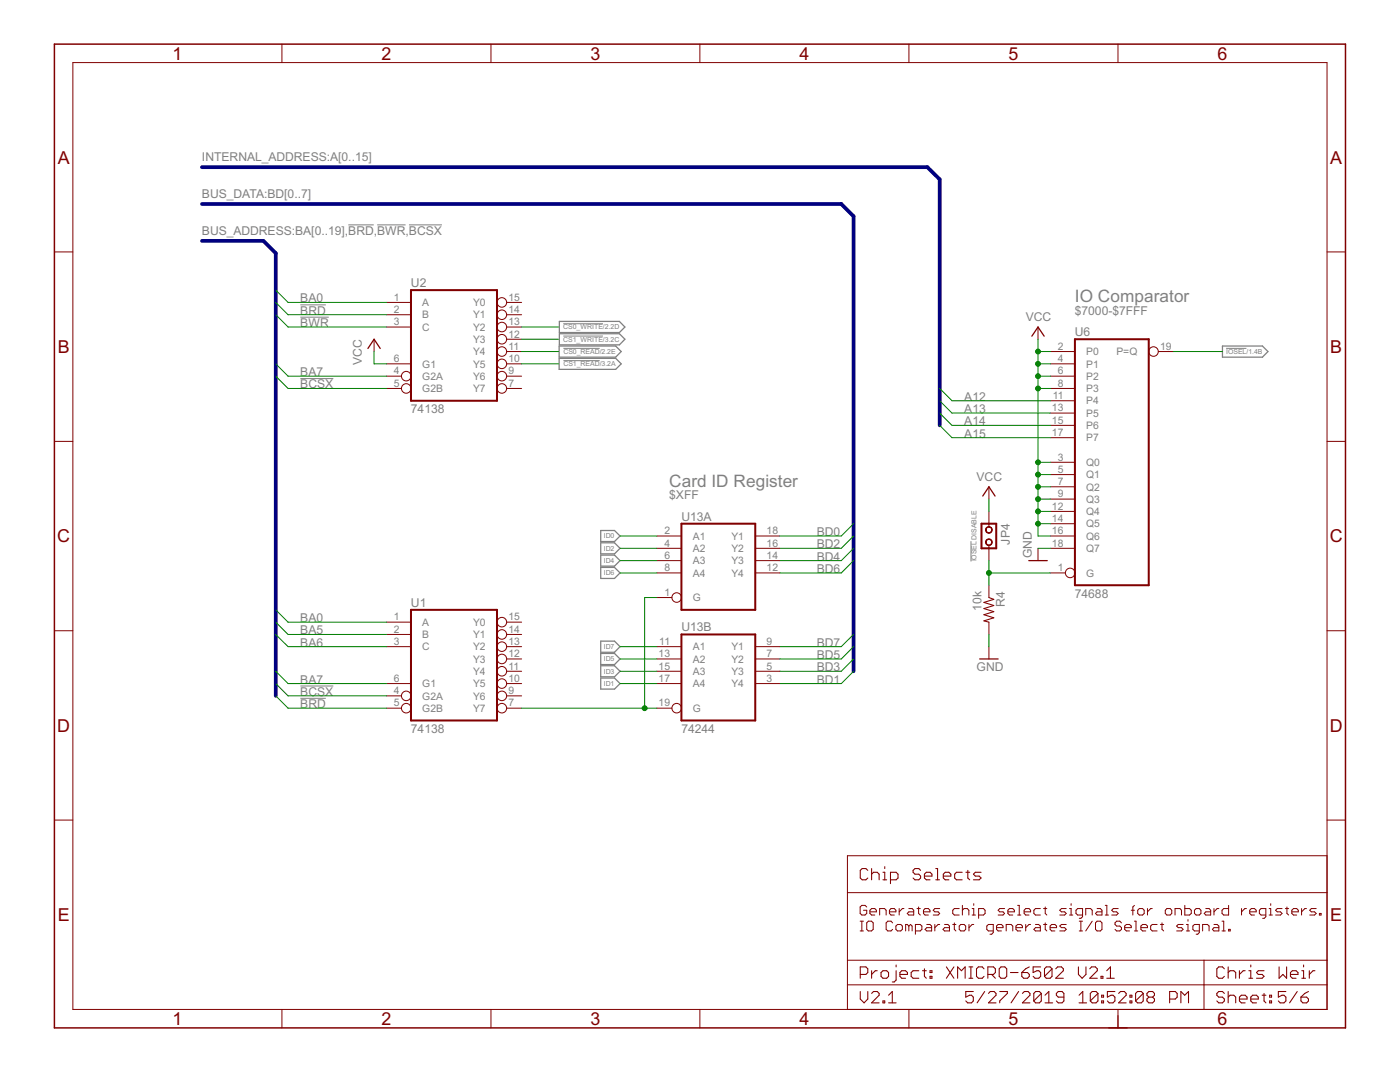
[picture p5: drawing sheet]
<svg xmlns="http://www.w3.org/2000/svg" width="279mm" height="216mm" viewBox="0 0 279 216" stroke-linecap="round" stroke-linejoin="round" font-family="sans-serif">
<g fill="none" stroke="#808080" stroke-width=".2">
<path d="M69.5 44.9h5.1M75.3 44.9h5.6M81.6 44.9h6.6M59.9 75.5h6.6M59.9 60.8h5.1M59.9 63.3h5.7M112.4 64.6h7.9M112.4 67.1h7.9M112.4 69.5h7.3M112.4 72h7.3M244.7 69.5h4.1M193.8 108v4"/>
<path d="M59.9 136.9h6.6M59.9 139.3h5.1"/>
</g>
<g fill="none" stroke="#808080" stroke-width=".25">
<path d="M111.6 69h11.3l1.1 1.1-1.1 1.2h-11.3zM111.6 71.5h11.3l1.1 1.1-1.1 1.1h-11.3zM111.6 64.1h12l1.1 1.2-1.1 1.1h-12zM111.6 66.6h12l1.1 1.1-1.1 1.1h-12zM244 69h7.9l1.1 1.1-1.1 1.2h-7.9zM119.9 113.2h2.7l1.1 1.1-1.1 1.1h-2.7zM119.9 105.9h2.7l1.1 1.1-1.1 1.1h-2.7zM119.9 108.3h2.7l1.1 1.1-1.1 1.1h-2.7zM119.9 110.8h2.7l1.1 1.1-1.1 1.1h-2.7zM119.9 127.9h2.7l1.1 1.1-1.1 1.2h-2.7zM119.9 130.4h2.7l1.1 1.1-1.1 1.1h-2.7zM119.9 132.8h2.7l1.1 1.1-1.1 1.1h-2.7z"/>
<path d="M119.9 135.3h2.7l1.1 1.1-1.1 1.1h-2.7z"/>
</g>
<path d="M10.9 8.8h257.6v196.3h-257.6z" fill="none" stroke="#800000" stroke-width=".3"/>
<g fill="none" stroke="#800000" stroke-width=".2">
<path d="M14.5 12.5h250.3v188.9h-250.3zM56.3 8.8v3.7M98 8.8v3.7M139.7 8.8v3.7M181.4 8.8v3.7M223.1 8.8v3.7M10.9 50.3h3.6M264.8 50.3h3.7M74.7 67.7v2.4M77.1 60.3h4.9M77.1 62.8h4.9M77.1 65.3h4.9"/>
<path d="M77.1 75.1h3M77.1 77.5h3M77.1 72.6h4.9M101.1 60.3h3M101.1 62.8h3M101.1 65.3h3M101.1 75.1h3M101.1 77.5h3M101.1 72.6h3M101.1 70.1h3M101.1 67.7h3M207.2 65.3v2.4"/>
<path d="M209.6 75.1h4.9M209.6 77.5h4.9M209.6 72.6h4.9M209.6 70.1h4.9M209.6 80h4.9M231.2 70.1h3M10.9 88.1h3.6M197.4 97.1v2.5M209.6 92.2h4.9M209.6 94.7h4.9M209.6 97.1h4.9M209.6 99.6h4.9"/>
<path d="M209.6 82.4h4.9M209.6 84.9h4.9M209.6 87.3h4.9M264.8 88.1h3.7M131.1 119.2h3M131.1 107h4.9M131.1 109.4h4.9M131.1 111.9h4.9M131.1 114.3h4.9M150.7 107h4.9M150.7 109.4h4.9M150.7 111.9h4.9"/>
<path d="M150.7 114.3h4.9M197.4 102v3.1M197.4 108.8v3.1M197.4 116.8v2.4M207.2 109.4v2.5M209.6 107h4.9M209.6 109.4h4.9M209.6 114.3h3M209.6 102h4.9M209.6 104.5h4.9M10.9 125.9h3.6M77.1 129h4.9"/>
<path d="M77.1 136.4h4.9M77.1 124.1h4.9M77.1 126.6h4.9M77.1 138.9h3M101.1 129h3M101.1 131.5h3M101.1 133.9h3M101.1 136.4h3M101.1 124.1h3M101.1 126.6h3M101.1 138.9h3M131.1 129h4.9"/>
<path d="M131.1 131.5h4.9M131.1 133.9h4.9M131.1 136.4h4.9M150.7 129h4.9M150.7 131.5h4.9M150.7 133.9h4.9M150.7 136.4h4.9M197.4 124.1v2.5M197.4 129v2.5M264.8 125.9h3.7M77.1 141.3h3M101.1 141.3h3"/>
<path d="M131.1 141.3h3M10.9 163.6h3.6M169.1 178.1h95.7M264.8 163.6h3.7M264.8 170.8h-95.7v30.6M169.1 191.6h95.7M169.1 196.5h95.7M171.7 185.8h.6M171.7 183.8h.6M172 183.8v2M173 181l-.4-.3h-.6l-.3 .3v1.3l.3 .3h.6l.4-.3v-.7h-.7M173.3 183.8h.6l.4 .3v1.3l-.4 .4h-.6l-.3-.4v-1.3z"/>
<path d="M173.6 181.9h1.3v-.3l-.3-.3h-.7l-.3 .3v.7l.3 .3h.7M175.6 182.6v-1.3h.9l.3 .3v1M177.5 181.9h1.3v-.3l-.3-.3h-.7l-.3 .3v.7l.3 .3h.7M178.1 184.1l-.3-.3h-.6l-.4 .3v1.3l.4 .4h.6l.3-.4M179.1 184.5h.7l.3 .3v.6l-.3 .4h-.7l-.3-.4v-.6zM179.5 181.3v1.3M180.4 181.3h-.3l-.6 .6M181.4 181.3h.6l.4 .3v1h-1l-.3-.3 .3-.4h1M181.4 184.8l-.3-.3h-.4v1.3M181.4 184.8v1M181.4 184.8l.3-.3 .3 .3v1M182.7 185.8h.9l.4-.4v-.6l-.4-.3h-.9v1.9"/>
<path d="M183 181.3h.7M183.3 181v1.3l.4 .3M184.3 181.9h1.3v-.3l-.3-.3h-.7l-.3 .3v.7l.3 .3h.7M185 184.5h.6l.3 .3v1h-.9l-.4-.4 .4-.3h.9M186.6 184.5v1.3M187.5 181.3h-.9l-.4 .3 .4 .3h.6l.3 .4-.3 .3h-1M187.5 184.5h-.3l-.6 .6M188.5 184.5h.7l.3 .3v1h-1l-.3-.4 .3-.3h1M190.1 184.5h.7M190.5 184.1v1.3l.3 .4M191.4 181.3h-.9l-.4 .3v.7l.4 .3h.9M191.4 184.8l.3-.3h.7l.3 .3v.6l-.3 .4h-.7l-.3-.4z"/>
<path d="M192.1 181.6l.3-.3h.6l.4 .3v1M192.1 180.7v1.9M193.4 184.5v1.3M194 182.6h.7M194 181.3h.3v1.3M194.3 180.3v.4M194.3 184.5h-.3l-.6 .6M195.3 182.6h1l.3-.3v-.7l-.3-.3h-1v1.9M198.2 185.8h-.9l-.4-.4v-.6l.4-.3h.9v1.6l-.3 .3h-.3M198.9 185.1h1.3v-.3l-.3-.3h-.7l-.3 .3v.6l.3 .4h.7M200.5 181.3h-1l-.3 .3 .3 .3h.7l.3 .4-.3 .3h-1M200.8 185.8v-1.3h1l.3 .3v1"/>
<path d="M201.1 181.9h1.3v-.3l-.3-.3h-.6l-.4 .3v.7l.4 .3h.6M202.8 185.1h1.2v-.3l-.3-.3h-.6l-.3 .3v.6l.3 .4h.6M203.1 180.7h.3v1.9M203.1 182.6h.6M204.4 181.9h1.3v-.3l-.3-.3h-.7l-.3 .3v.7l.3 .3h.7M204.7 184.5v1.3M205.7 184.5h-.3l-.7 .6M206.7 184.5h.6l.3 .3v1h-.9l-.4-.4 .4-.3h.9M207.6 181.3h-.9l-.4 .3v.7l.4 .3h.9M208.3 181.3h.6M208.3 184.5h.6M208.6 181v1.3l.3 .3"/>
<path d="M208.6 184.1v1.3l.3 .4M209.6 185.1h1.3v-.3l-.4-.3h-.6l-.3 .3v.6l.3 .4h.6M212.8 181.3h-1l-.3 .3 .3 .3h.7l.3 .4-.3 .3h-1M212.8 184.5h-1l-.3 .3 .3 .3h.7l.3 .3-.3 .4h-1M213.4 182.6h.7M213.4 181.3h.4v1.3M213.8 180.3v.4M215.4 185.8h.6M215.4 183.8h.6M215.7 183.8v2M216 182.6h-.9l-.4-.3v-.7l.4-.3h.9v1.6l-.3 .3h-.3M216.7 182.6v-1.3h1l.3 .3v1"/>
<path d="M218 183.8l-1.3 2M218.9 181.3h.7l.3 .3v1h-1l-.3-.3 .3-.4h1M218.9 183.8h.7l.3 .3v1.3l-.3 .4h-.7l-.3-.4v-1.3zM220.6 180.7h.3v1.9M220.6 182.6h.6M223.2 181.3h-1l-.3 .3 .3 .3h.6l.4 .4-.4 .3h-.9M223.8 184.1l-.3-.3h-.7l-.3 .3v.4l.3 .3h.7l.3 .3v.3l-.3 .4h-.7l-.3-.4M224.5 185.1h1.3v-.3l-.4-.3h-.6l-.3 .3v.6l.3 .4h.6M225.8 181.6h.6M226.4 180.7l-.3 .3v1.6M226.4 185.8h.7M226.4 183.8h.3v2"/>
<path d="M227.4 181.3h.6l.3 .3v.7l-.3 .3h-.6l-.3-.3v-.7zM227.7 185.1h1.3v-.3l-.3-.3h-.7l-.3 .3v.6l.3 .4h.7M229 181.3v1.3M230 181.3h-.4l-.6 .6M230.9 184.5h-.9l-.4 .3v.6l.4 .4h.9M231.6 184.5h.6M231.9 184.1v1.3l.3 .4M232.9 181.3h.6l.3 .3v.7l-.3 .3h-.6l-.3-.3v-.7zM234.5 182.6v-1.3h1l.3 .3v1M236.1 184.5h-1l-.3 .3 .3 .3h.7l.3 .3-.3 .4h-1M236.5 180.7v1.9h.9l.3-.3v-.7l-.3-.3h-.9M236.8 185.8h.6"/>
<path d="M236.8 184.5h.3v1.3M237.1 183.5v.3M238.4 181.6l.3-.3h.7l.3 .3v.7l-.3 .3h-.7l-.3-.3zM239.4 185.8h-1l-.3-.4v-.6l.3-.3h1v1.6l-.4 .3h-.3M240 185.8v-1.3h1l.3 .3v1M240.3 191.6v9.8M240.6 181.3h.7l.3 .3v1h-1l-.3-.3 .3-.4h1M242.3 181.3v1.3M242.3 184.5h.6l.3 .3v1h-.9l-.3-.4 .3-.3h.9M243.2 181.3h-.3l-.6 .6M243.9 185.8h.6M243.9 183.8h.3v2"/>
<path d="M245.2 180.7v1.9h-1l-.3-.3v-.7l.3-.3h1M245.2 185.4h.3v.4h-.3zM247.8 181.3v1.3M248.8 181.3h-.4l-.6 .6M249.4 181.9h1.3v-.3l-.3-.3h-.7l-.3 .3v.7l.3 .3h.7M252.6 182.6h-.9l-.4-.3v-.7l.4-.3h.9v1.6l-.3 .3h-.3M253.3 182.6h.6M253.3 181.3h.3v1.3M253.6 180.3v.4M255.9 181.3h-1l-.3 .3 .3 .3h.6l.4 .4-.4 .3h-.9M256.5 181.3h.7M256.8 181v1.3l.4 .3"/>
<path d="M257.8 181.9h1.3v-.3l-.3-.3h-.7l-.3 .3v.7l.3 .3h.7M259.8 181.3v1.3M260.7 181.3h-.3l-.6 .6M262.7 181.3h-1l-.3 .3 .3 .3h.6l.4 .4-.4 .3h-.9M263.3 182.3h.4v.3h-.4zM56.3 201.4v3.7M98 201.4v3.7M139.7 201.4v3.7M181.4 201.4v3.7M223.1 201.4v3.7"/>
<circle cx="81.1" cy="77.5" r=".95"/>
<circle cx="81.1" cy="75.1" r=".95"/>
<circle cx="100.2" cy="72.6" r=".95"/>
<circle cx="100.2" cy="65.3" r=".95"/>
<circle cx="100.2" cy="62.8" r=".95"/>
<circle cx="100.2" cy="60.3" r=".95"/>
<circle cx="100.2" cy="75.1" r=".95"/>
<circle cx="100.2" cy="67.7" r=".95"/>
<circle cx="100.2" cy="77.5" r=".95"/>
<circle cx="100.2" cy="70.1" r=".95"/>
<circle cx="230.2" cy="70.1" r=".95"/>
<circle cx="135" cy="119.2" r=".95"/>
<circle cx="213.6" cy="114.3" r=".95"/>
<circle cx="81.1" cy="138.9" r=".95"/>
<circle cx="100.2" cy="124.1" r=".95"/>
<circle cx="100.2" cy="138.9" r=".95"/>
<circle cx="100.2" cy="133.9" r=".95"/>
<circle cx="100.2" cy="131.5" r=".95"/>
<circle cx="100.2" cy="129" r=".95"/>
<circle cx="100.2" cy="136.4" r=".95"/>
<circle cx="100.2" cy="126.6" r=".95"/>
<circle cx="81.1" cy="141.3" r=".95"/>
<circle cx="100.2" cy="141.3" r=".95"/>
<circle cx="135" cy="141.3" r=".95"/>
</g>
<g fill="none" stroke="#800000" stroke-width=".21">
<path d="M197.4 119.2l.9 .4-1.9 .6 1.9 .6-1.9 .6 1.9 .6-1.9 .7 1.9 .6-1.9 .6 1 .2M173.2 173.7l-.4-.4h-.7l-.4 .4v1.5l.4 .4h.7l.4-.4M173.9 173.3v2.3M173.9 174.4l.4-.3h.8l.4 .3v1.2M176.2 175.6h.8M176.2 174.1h.4v1.5M176.6 172.9v.4M177.7 175.6h1.1l.4-.4v-.8l-.4-.3h-1.1v2.2M183.7 173.7l-.3-.4h-.8l-.4 .4v.4l.4 .3h.8l.3 .4v.4l-.3 .4h-.8l-.4-.4M184.5 174.8h1.5v-.4l-.4-.3h-.7l-.4 .3v.8l.4 .4h.7M186.8 173.3h.3v2.3M186.8 175.6h.7"/>
<path d="M188.3 174.8h1.5v-.4l-.4-.3h-.8l-.3 .3v.8l.3 .4h.8M192 174.1h-1.1l-.4 .3v.8l.4 .4h1.1M192.8 174.1h.7M193.1 173.7v1.5l.4 .4M195.8 174.1h-1.2l-.3 .3 .3 .4h.8l.4 .4-.4 .4h-1.1M171.7 194.4h1.1l.4-.3v-.8l-.4-.4h-1.1v2.3M171.7 197.8v1.5l.7 .8 .8-.8v-1.5M173.9 193.7v1.5M173.9 198.2l.4-.4h.8l.4 .4v.4l-1.6 1.5h1.6M175.1 193.7h-.4l-.8 .7M175.8 194.1l.4-.4h.8l.3 .4v.7l-.3 .4h-.8l-.4-.4zM176.2 199.7h.4v.4h-.4z"/>
<path d="M177.3 198.6l.8-.8v2.3M178.8 193.7v1.9l-.3 .3h-.4M178.8 192.6v.3M179.6 194.4h1.5v-.3l-.4-.4h-.7l-.4 .4v.7l.4 .4h.7M183.4 193.7h-1.2l-.4 .4v.7l.4 .4h1.2M184.1 193.7h.8M184.5 193.3v1.5l.4 .4M185.6 193.7h.4v.4h-.4zM185.6 194.8h.4v.4h-.4zM188.9 192.9l1.5 2.3M190.4 192.9l-1.5 2.3M191.1 195.2v-2.3l.8 .8 .7-.8v2.3"/>
<path d="M193.4 192.9h.7M193.4 195.2h.7M193.8 192.9v2.3M194.2 197.8h-1.5v1.2l.8-.4h.4l.3 .4v.7l-.3 .4h-.8l-.4-.4M196.4 193.3l-.4-.4h-.7l-.4 .4v1.5l.4 .4h.7l.4-.4M196.5 197.8l-1.5 2.3M197.1 194.4h1.2l.3-.3v-.8l-.3-.4h-1.2v2.3M197.3 198.2l.3-.4h.8l.4 .4v.4l-1.5 1.5h1.5M197.9 194.4l.7 .8M199.5 197.8h1.5v.4l-1.5 1.5v.4M199.8 192.9h.7l.4 .4v1.5l-.4 .4h-.7l-.4-.4v-1.5zM201.7 194.1h1.5"/>
<path d="M203.3 197.8l-1.5 2.3M203.9 194.1h1.2l.3 .3v.4l-.3 .4h-.8l-.4-.4zM204 198.2l.4-.4h.8l.3 .4v.4l-1.5 1.5h1.5M205.4 192.9l-.7 .4-.8 .8M207.7 192.9h-1.5v1.2l.7-.4h.4l.4 .4v.7l-.4 .4h-.7l-.4-.4M207.8 198.2v1.5l-.4 .4h-.7l-.4-.4M207.8 198.2l-.4-.4h-.7l-.4 .4v1.5M207.8 198.2l-1.5 1.5M208.6 198.6l.7-.8v2.3M210 193.3l-.4-.4h-.8l-.4 .4v1.5M210 193.3v1.5l-.4 .4h-.8l-.4-.4M210 193.3l-1.6 1.5"/>
<path d="M210.7 193.3l.4-.4h.7l.4 .4v.4l-1.5 1.5h1.5M212.3 199h-1.1l-.4-.4v-.4l.4-.4h.8l.3 .4v1.5l-.3 .4h-.8l-.4-.4M215.2 192.9v1.5l.8 .8 .7-.8v-1.5M215.3 198.6l.8-.8v2.3M217.5 193.3l.3-.4h.8l.4 .4v.4l-1.5 1.5h1.5M219.1 198.2v1.5l-.4 .4h-.7l-.4-.4M219.1 198.2l-.4-.4h-.7l-.4 .4v1.5M219.1 198.2l-1.5 1.5M219.7 194.8h.4v.4h-.4zM219.9 199.7h.3v.4h-.3zM219.9 198.6h.3v.4h-.3zM220.9 195.2h1.5"/>
<path d="M220.9 193.7l.7-.8v2.3M222.5 197.8h-1.5v1.2l.7-.4h.4l.4 .4v.7l-.4 .4h-.7l-.4-.4M223.2 198.2l.4-.4h.8l.3 .4v.4l-1.5 1.5h1.5M225.5 199.7h.4v.4h-.4zM225.5 198.6h.4v.4h-.4zM228.2 198.2v1.5l-.4 .4h-.8l-.4-.4M228.2 198.2l-.4-.4h-.8l-.4 .4v1.5M228.2 198.2l-1.6 1.5M229.3 199l-.4 .3v.4l.4 .4h.7l.4-.4v-.4l-.4-.3M229.3 199l-.4-.4v-.4l.4-.4h.7l.4 .4v.4l-.4 .4M229.3 199h.7M233.4 199.3h1.1l.4-.3v-.8l-.4-.4h-1.1v2.3"/>
<path d="M244.3 193.3l-.3-.4h-.8l-.4 .4v1.5l.4 .4h.8l.3-.4M244.3 198.2l-.3-.4h-.8l-.4 .4v.4l.4 .4h.8l.3 .3v.4l-.3 .4h-.8l-.4-.4M245.1 194.1l.4-.4h.7l.4 .4v1.1M245.1 192.9v2.3M245.1 197.8v2.3M245.1 199l.4-.4h.7l.4 .4v1.1M247.4 199.3h1.5v-.3l-.4-.4h-.8l-.3 .4v.7l.3 .4h.8M247.4 193.7v1.5M248.5 193.7h-.4l-.7 .7M249.2 193.7h.4v1.5M249.2 195.2h.8M249.6 199.3h1.5v-.3l-.3-.4h-.8l-.4 .4v.7l.4 .4h.8"/>
<path d="M249.6 192.6v.3M251.9 198.6h.7M252.3 193.7h-1.2l-.3 .4 .3 .3h.8l.4 .4-.4 .4h-1.1M252.3 198.2v1.5l.3 .4M253.4 199.7h.4v.4h-.4zM253.4 198.6h.4v.4h-.4zM255.3 192.9v2.3l.7-.8 .8 .8v-2.3M256.6 197.8h-1.5v1.2l.8-.4h.3l.4 .4v.7l-.4 .4h-.7l-.4-.4M257.5 194.4h1.5v-.3l-.3-.4h-.8l-.4 .4v.7l.4 .4h.8M258.9 197.8l-1.5 2.3M259.6 199h1.2l.3 .3v.4l-.3 .4h-.8l-.4-.4zM259.8 193.7h.4v1.5"/>
<path d="M259.8 195.2h.7M260.2 192.6v.3M261.1 197.8l-.7 .4-.8 .8M261.3 193.7v1.5M262.4 193.7h-.4l-.7 .7M177.3 200.1h1.5M208.6 200.1h1.5M215.3 200.1h1.6M235.7 200.1v-2.3l.7 .8 .8-.8v2.3"/>
</g>
<path d="M73.4 69.5l1.3-1.8 1.2 1.8M205.9 67.1l1.3-1.8 1.2 1.8M196.1 99l1.3-1.9 1.2 1.9M205.3 111.9h3.7M195.5 131.5h3.7M221.3 205.1h3.7" fill="none" stroke="#800000" stroke-width=".25"/>
<path d="M82 57.9h17.2v22.1h-17.2zM214.5 67.7h14.8v49.1h-14.8zM136 104.5h14.7v17.2h-14.7zM195.9 104.5h2.9v4.9h-2.9zM82 121.7h17.2v22.1h-17.2zM136 126.6h14.7v17.2h-14.7z" fill="none" stroke="#800000" stroke-width=".4"/>
<g fill="#800000" stroke="#800000" stroke-width=".2">
<path d="M196.8 107.8a.68 .68 0 0 1 1.1 0 .68 .68 0 0 1-.3 1 .68 .68 0 0 1-.9-.6h.1a.55 .55 0 0 1 .8-.5 .55 .55 0 0 1 .1 .9 .55 .55 0 0 1-.9-.2v-.2h-.1z" fill-rule="evenodd"/>
<path d="M196.8 105.3a.68 .68 0 0 1 1.1 0 .68 .68 0 0 1-.3 1.1 .68 .68 0 0 1-.9-.7h.1a.55 .55 0 0 1 .8-.4 .55 .55 0 0 1 .1 .9 .55 .55 0 0 1-.9-.3v-.2h-.1z" fill-rule="evenodd"/>
</g>
<path d="M40.3 33.4h144.8l2.4 2.4v49.1M40.3 40.7h127.6l2.4 2.5v90.7M40.3 48.1h12.3l2.4 2.4v88.4" fill="none" stroke="#000080" stroke-width=".74"/>
<g fill="none" stroke="#008000" stroke-width=".2">
<path d="M55 57.9l2.5 2.4h19.6M55 75.1l2.5 2.4h19.6M55 72.6l2.5 2.5h19.6M55 60.3l2.5 2.5h19.6M55 62.8l2.5 2.5h19.6M74.7 70.1v2.5h2.4M104.1 72.6h7.4M104.1 70.1h7.4M104.1 65.3h7.4M104.1 67.7h7.4M187.5 80l2.5 2.4h19.6M187.5 77.5l2.5 2.5h19.6"/>
<path d="M207.2 67.7v39.3h2.4M207.2 72.6h2.4M207.2 77.5h2.4M207.2 75.1h2.4M207.2 70.1h2.4M234.2 70.1h9.8M187.5 84.9l2.5 2.4h19.6M187.5 82.4l2.5 2.5h19.6M197.4 99.6v2.4M207.2 99.6h2.4M207.2 97.1h2.4M207.2 94.7h2.4"/>
<path d="M207.2 92.2h2.4M123.7 114.3h7.4M123.7 111.9h7.4M123.7 109.4h7.4M123.7 107h7.4M131.1 119.2h-2.4v22.1M170.3 111.9l-2.4 2.4h-12.3M170.3 109.4l-2.4 2.5h-12.3M170.3 107l-2.4 2.4h-12.3M170.3 104.5l-2.4 2.5h-12.3M197.4 114.3h12.2M197.4 111.9v4.9"/>
<path d="M207.2 109.4h2.4M207.2 102h2.4M207.2 104.5h2.4M55 126.6l2.5 2.4h19.6M55 133.9l2.5 2.5h19.6M55 136.4l2.5 2.5h19.6M55 138.9l2.5 2.4h19.6M55 121.7l2.5 2.4h19.6M55 124.1l2.5 2.5h19.6M123.7 129h7.4M123.7 131.5h7.4M123.7 133.9h7.4"/>
<path d="M123.7 136.4h7.4M170.3 126.6l-2.4 2.4h-12.3M170.3 129l-2.4 2.5h-12.3M170.3 131.5l-2.4 2.4h-12.3M170.3 133.9l-2.4 2.5h-12.3M197.4 126.6v2.4M104.1 141.3h27"/>
</g>
<g fill="#008000" stroke="#008000" stroke-width=".2">
<circle cx="207.2" cy="99.6" r=".49"/>
<circle cx="207.2" cy="97.1" r=".49"/>
<circle cx="207.2" cy="94.7" r=".49"/>
<circle cx="207.2" cy="92.2" r=".49"/>
<circle cx="207.2" cy="77.5" r=".49"/>
<circle cx="207.2" cy="75.1" r=".49"/>
<circle cx="207.2" cy="72.6" r=".49"/>
<circle cx="207.2" cy="70.1" r=".49"/>
<circle cx="207.2" cy="102" r=".49"/>
<circle cx="207.2" cy="104.5" r=".49"/>
<circle cx="128.7" cy="141.3" r=".49"/>
<circle cx="197.4" cy="114.3" r=".49"/>
</g>
<g font-size="4" fill="#800000">
<text x="34.4" y="11.9">1</text>
<text x="76.1" y="11.9">2</text>
<text x="117.9" y="11.9">3</text>
<text x="159.6" y="11.9">4</text>
<text x="201.3" y="11.9">5</text>
<text x="243" y="11.9">6</text>
<text x="11.5" y="32.6">A</text>
<text x="265.5" y="32.6">A</text>
<text x="11.5" y="70.4">B</text>
<text x="265.5" y="70.4">B</text>
<text x="11.4" y="108.2">C</text>
<text x="265.4" y="108.2">C</text>
<text x="11.4" y="146">D</text>
<text x="265.4" y="146">D</text>
<text x="11.5" y="183.8">E</text>
<text x="265.5" y="183.8">E</text>
<text x="34.4" y="204.5">1</text>
<text x="76.1" y="204.5">2</text>
<text x="117.9" y="204.5">3</text>
<text x="159.6" y="204.5">4</text>
<text x="201.3" y="204.5">5</text>
<text x="243" y="204.5">6</text>
</g>
<g font-size="3.8" fill="#808080">
<text x="214.5" y="60.3">IO Comparator</text>
<text x="133.6" y="97.1">Card ID Register</text>
</g>
<g font-size="2.7" fill="#808080">
<text x="40.3" y="32.1">INTERNAL_ADDRESS:A[0..15]</text>
<text x="40.3" y="39.5">BUS_DATA:BD[0..7]</text>
<text x="40.3" y="46.8">BUS_ADDRESS:BA[0..19],BRD,BWR,BCSX</text>
<text x="82" y="57.3">U2</text>
<text x="59.9" y="62.8">BRD</text>
<text x="59.9" y="65.2">BWR</text>
<text x="59.9" y="60.3">BA0</text>
<text x="204.7" y="64">VCC</text>
<text x="214.5" y="62.8">$7000-$7FFF</text>
<text x="214.5" y="67.1">U6</text>
<text x="59.9" y="77.5">BCSX</text>
<text x="59.9" y="75.1">BA7</text>
<text x="72.2" y="72.8" transform="rotate(-90 72.2 72.8)">VCC</text>
<text x="82" y="82.4">74138</text>
<text x="192.4" y="82.4">A13</text>
<text x="192.4" y="80">A12</text>
<text x="192.4" y="87.3">A15</text>
<text x="192.4" y="84.9">A14</text>
<text x="194.9" y="95.9">VCC</text>
<text x="133.6" y="99.6">$XFF</text>
<text x="136" y="103.9">U13A</text>
<text x="163" y="107">BD0</text>
<text x="163" y="111.9">BD4</text>
<text x="163" y="109.4">BD2</text>
<text x="201.5" y="108.7" transform="rotate(-90 201.5 108.7)">JP4</text>
<text x="205.9" y="111.4" transform="rotate(-90 205.9 111.4)">GND</text>
<text x="163" y="114.3">BD6</text>
<text x="214.5" y="119.2">74688</text>
<text x="59.9" y="124.1">BA0</text>
<text x="82" y="121.1">U1</text>
<text x="136" y="126">U13B</text>
<text x="195.9" y="121.9" transform="rotate(-90 195.9 121.9)">10k</text>
<text x="200.5" y="121.1" transform="rotate(-90 200.5 121.1)">R4</text>
<text x="59.9" y="129">BA6</text>
<text x="59.9" y="126.6">BA5</text>
<text x="163" y="129">BD7</text>
<text x="163" y="131.5">BD5</text>
<text x="59.9" y="136.4">BA7</text>
<text x="163" y="133.9">BD3</text>
<text x="163" y="136.4">BD1</text>
<text x="194.9" y="133.9">GND</text>
<text x="59.9" y="138.9">BCSX</text>
<text x="59.9" y="141.3">BRD</text>
<text x="82" y="146.2">74138</text>
<text x="136" y="146.2">74244</text>
</g>
<g font-size="2.3" fill="#808080">
<text x="78.6" y="60">1</text>
<text x="101.5" y="60">15</text>
<text x="78.6" y="62.4">2</text>
<text x="78.6" y="64.9">3</text>
<text x="84.3" y="61.1">A</text>
<text x="84.3" y="63.5">B</text>
<text x="84.3" y="66">C</text>
<text x="94.4" y="66">Y2</text>
<text x="94.4" y="63.5">Y1</text>
<text x="94.4" y="61.1">Y0</text>
<text x="101.5" y="64.9">13</text>
<text x="101.5" y="62.4">14</text>
<text x="94.4" y="70.9">Y4</text>
<text x="94.4" y="68.4">Y3</text>
<text x="101.5" y="69.8">11</text>
<text x="101.5" y="67.4">12</text>
<text x="211.1" y="69.8">2</text>
<text x="216.8" y="70.9">P0</text>
<text x="222.8" y="70.9">P=Q</text>
<text x="231.5" y="69.8">19</text>
<text x="78.6" y="74.7">4</text>
<text x="78.6" y="77.2">5</text>
<text x="78.6" y="72.3">6</text>
<text x="84.3" y="75.8">G2A</text>
<text x="84.3" y="73.3">G1</text>
<text x="94.4" y="75.8">Y6</text>
<text x="94.4" y="73.4">Y5</text>
<text x="101.5" y="77.2">7</text>
<text x="101.5" y="74.7">9</text>
<text x="101.5" y="72.3">10</text>
<text x="211.1" y="72.3">4</text>
<text x="211.1" y="74.7">6</text>
<text x="211.1" y="77.2">8</text>
<text x="216.8" y="73.3">P1</text>
<text x="216.8" y="75.8">P2</text>
<text x="84.3" y="78.3">G2B</text>
<text x="94.4" y="78.3">Y7</text>
<text x="209.9" y="82.1">13</text>
<text x="210.1" y="79.6">11</text>
<text x="216.8" y="78.3">P3</text>
<text x="216.8" y="80.7">P4</text>
<text x="216.8" y="83.2">P5</text>
<text x="209.9" y="84.5">15</text>
<text x="209.9" y="87">17</text>
<text x="216.8" y="85.6">P6</text>
<text x="216.8" y="88.1">P7</text>
<text x="211.1" y="91.9">3</text>
<text x="211.1" y="94.3">5</text>
<text x="216.8" y="93">Q0</text>
<text x="216.8" y="95.4">Q1</text>
<text x="209.9" y="101.7">12</text>
<text x="211.1" y="96.8">7</text>
<text x="211.1" y="99.3">9</text>
<text x="216.8" y="97.9">Q2</text>
<text x="216.8" y="100.3">Q3</text>
<text x="132.6" y="106.6">2</text>
<text x="138.3" y="107.7">A1</text>
<text x="146" y="107.7">Y1</text>
<text x="153" y="106.6">18</text>
<text x="209.9" y="104.2">14</text>
<text x="209.9" y="106.6">16</text>
<text x="216.8" y="102.8">Q4</text>
<text x="216.8" y="105.2">Q5</text>
<text x="216.8" y="107.7">Q6</text>
<text x="132.6" y="109.1">4</text>
<text x="132.6" y="111.5">6</text>
<text x="132.6" y="114">8</text>
<text x="138.3" y="110.1">A2</text>
<text x="138.3" y="112.6">A3</text>
<text x="146" y="112.6">Y3</text>
<text x="146" y="110.2">Y2</text>
<text x="153" y="114">12</text>
<text x="153" y="111.5">14</text>
<text x="153" y="109.1">16</text>
<text x="209.9" y="109.1">18</text>
<text x="211.1" y="114">1</text>
<text x="216.8" y="110.1">Q7</text>
<text x="132.6" y="118.9">1</text>
<text x="138.3" y="120">G</text>
<text x="138.3" y="115.1">A4</text>
<text x="146" y="115.1">Y4</text>
<text x="216.8" y="115.1">G</text>
<text x="78.6" y="123.8">1</text>
<text x="84.3" y="124.9">A</text>
<text x="94.4" y="124.9">Y0</text>
<text x="101.5" y="123.8">15</text>
<text x="78.6" y="126.2">2</text>
<text x="78.6" y="128.7">3</text>
<text x="84.3" y="127.3">B</text>
<text x="84.3" y="129.8">C</text>
<text x="94.4" y="129.8">Y2</text>
<text x="94.4" y="127.3">Y1</text>
<text x="101.5" y="131.2">12</text>
<text x="101.5" y="128.7">13</text>
<text x="101.5" y="126.2">14</text>
<text x="131.4" y="131.2">13</text>
<text x="131.6" y="128.7">11</text>
<text x="138.3" y="129.8">A1</text>
<text x="146" y="129.8">Y1</text>
<text x="153" y="131.2">7</text>
<text x="153" y="128.7">9</text>
<text x="78.6" y="136.1">6</text>
<text x="84.3" y="137.1">G1</text>
<text x="94.4" y="137.1">Y5</text>
<text x="94.4" y="134.7">Y4</text>
<text x="94.4" y="132.2">Y3</text>
<text x="101.5" y="136.1">10</text>
<text x="101.5" y="133.6">11</text>
<text x="131.4" y="133.6">15</text>
<text x="131.4" y="136.1">17</text>
<text x="138.3" y="132.2">A2</text>
<text x="138.3" y="134.7">A3</text>
<text x="138.3" y="137.1">A4</text>
<text x="146" y="137.1">Y4</text>
<text x="146" y="134.7">Y3</text>
<text x="146" y="132.2">Y2</text>
<text x="153" y="136.1">3</text>
<text x="153" y="133.6">5</text>
<text x="78.6" y="138.5">4</text>
<text x="78.6" y="141">5</text>
<text x="84.3" y="139.6">G2A</text>
<text x="84.3" y="142">G2B</text>
<text x="94.4" y="142.1">Y7</text>
<text x="94.4" y="139.6">Y6</text>
<text x="101.5" y="141">7</text>
<text x="101.5" y="138.5">9</text>
<text x="131.4" y="141">19</text>
<text x="138.3" y="142">G</text>
</g>
<g font-size="1.5" fill="#808080">
<text x="112.4" y="65.7">CS0_WRITE/2.2D</text>
<text x="112.4" y="68.2">CS1_WRITE/3.2C</text>
<text x="112.4" y="70.6">CS0_READ/2.2E</text>
<text x="244.7" y="70.6">IOSEL/1.4B</text>
<text x="112.4" y="73.1">CS1_READ/3.2A</text>
<text x="120.5" y="107.4">ID0</text>
<text x="120.5" y="112.3">ID4</text>
<text x="120.5" y="109.9">ID2</text>
<text x="194.9" y="112" transform="rotate(-90 194.9 112)">IOSEL DISABLE</text>
<text x="120.5" y="114.8">ID6</text>
<text x="120.5" y="129.5">ID7</text>
<text x="120.5" y="132">ID5</text>
<text x="120.5" y="134.4">ID3</text>
<text x="120.5" y="136.9">ID1</text>
</g>
</svg>
